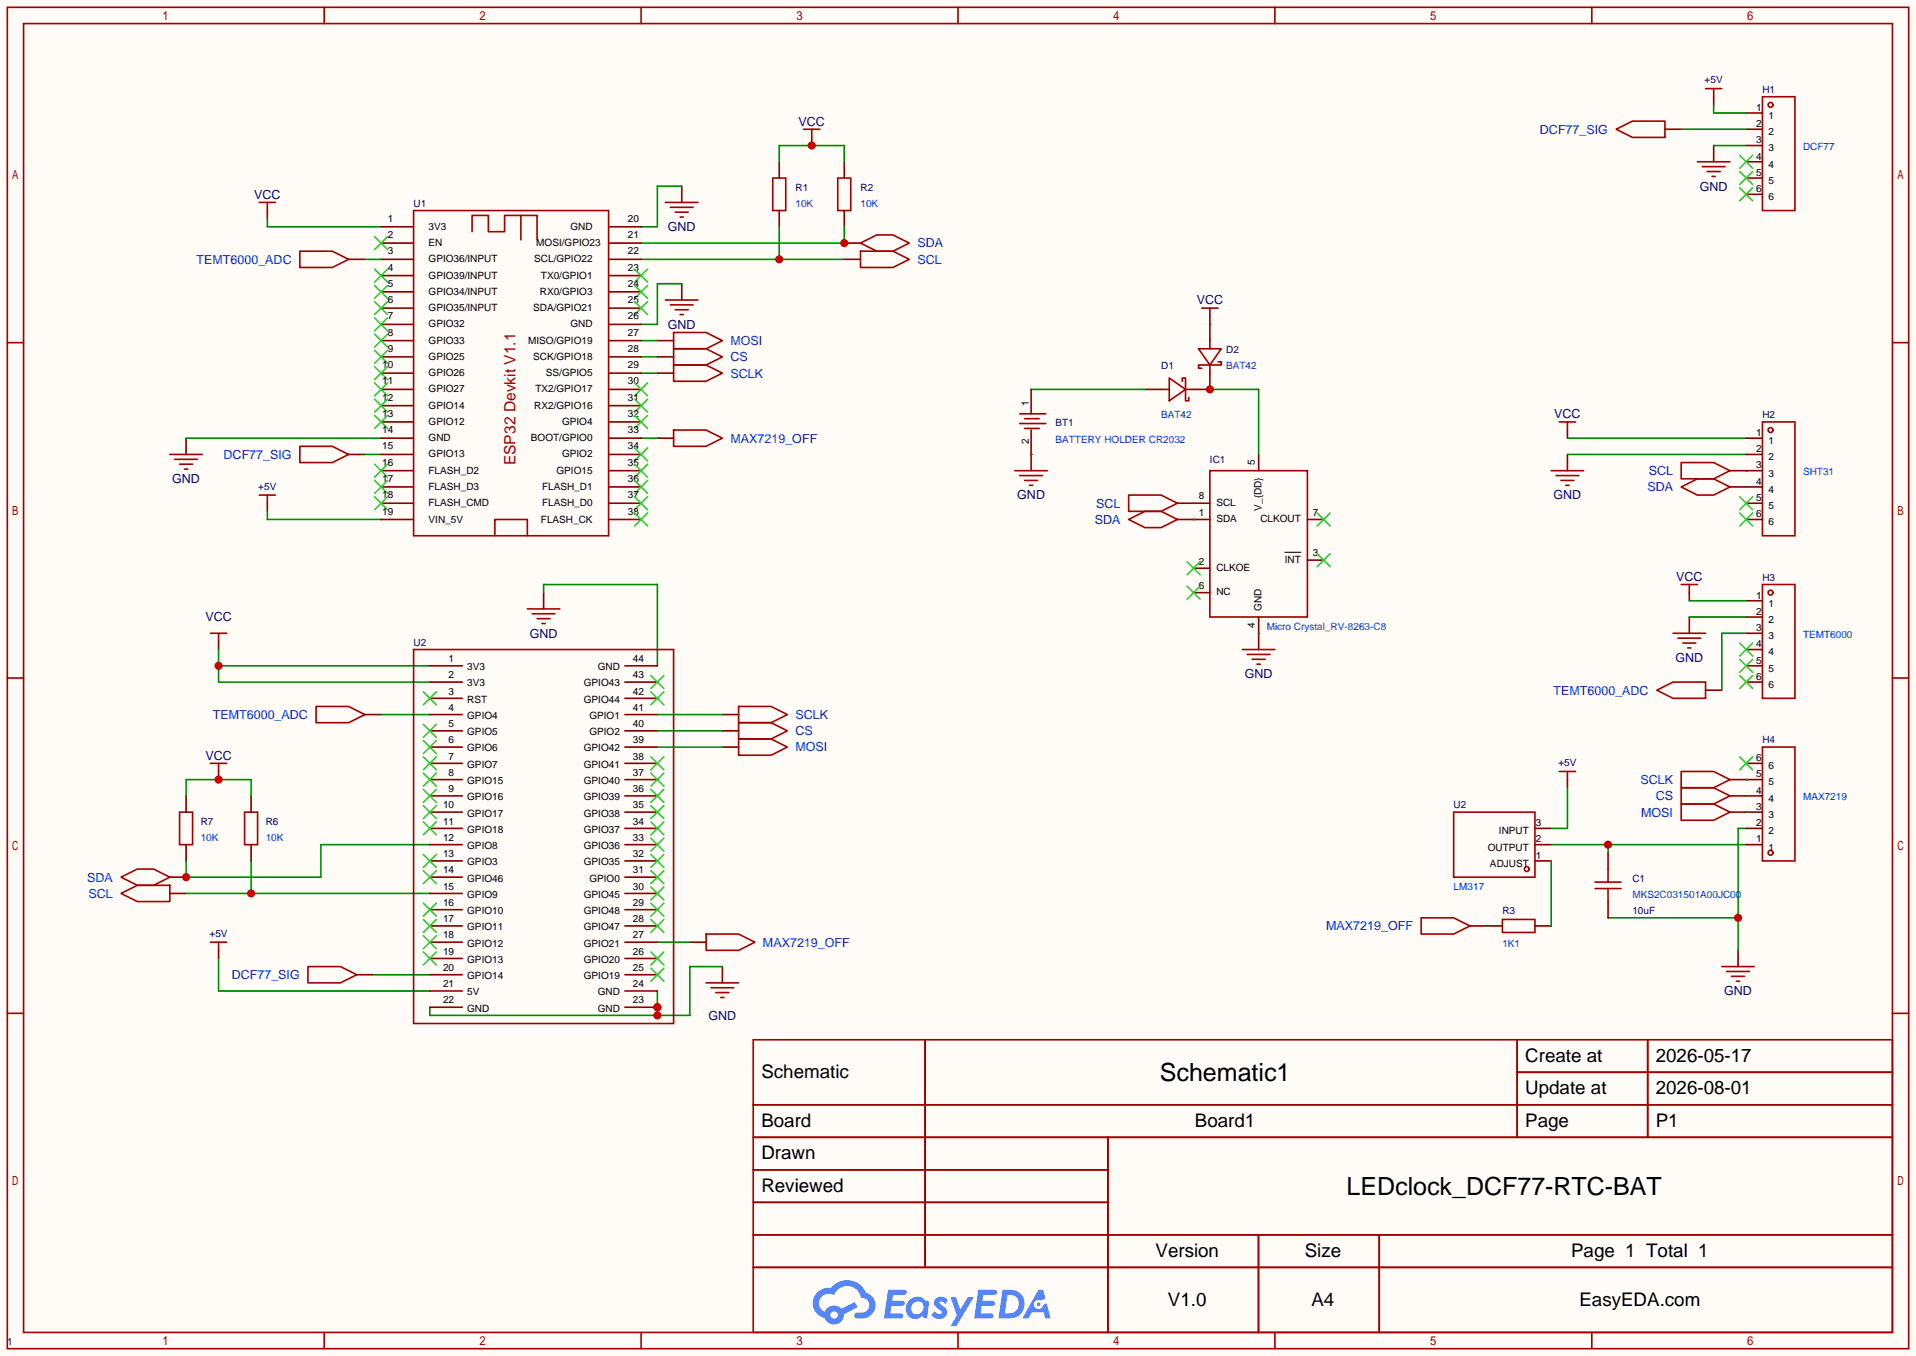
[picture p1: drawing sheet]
<svg xmlns="http://www.w3.org/2000/svg" width="299mm" height="212mm" viewBox="0 0 299 212" stroke-linecap="round" stroke-linejoin="round" font-family="sans-serif">
<path d="M0 0h299.5v211.8h-299.5z" fill="#fffcf7"/>
<g fill="none" stroke="#a10000" stroke-width=".25">
<path d="M1.1 1.1h297.2v209.6h-297.2zM3.7 3.7h292.1v204.5h-292.1zM50.7 1.1v2.6M100.2 1.1v2.6M149.7 1.1v2.6M199.3 1.1v2.6M248.8 1.1v2.6M1.1 53.5h2.6M295.8 53.5h2.5M1.1 105.9h2.6M295.8 105.9h2.5M1.1 158.3h2.6"/>
<path d="M295.8 158.3h2.5M117.7 162.4h178.1v45.8h-178.1zM117.7 172.6h178.1M117.7 177.7h178.1M144.6 162.4v35.6M173.2 177.7v30.5M237.1 162.4v15.3M237.1 167.5h58.7M257.5 162.4v15.3M117.7 182.8h55.5M117.7 192.9h178.1M117.7 187.8h55.5"/>
<path d="M117.7 198h178.1M196.7 192.9v15.3M215.6 192.9v15.3M50.7 208.2v2.5M100.2 208.2v2.5M149.7 208.2v2.5M199.3 208.2v2.5M248.8 208.2v2.5"/>
</g>
<g fill="#5487ff">
<path d="M146.3 202.8a1.3 1.3 0 0 1 1.8 .3l-.4 .6a.54 .54 0 0 0-.9-.2l.1 .1a2.32 2.32 0 0 1 1.1 1.4 1.36 1.36 0 0 1-1.1 1.1 1.36 1.36 0 0 1-1.4-.7l.6-.6a.7 .7 0 0 0 1.1 .3l-.1-.3a1.6 1.6 0 0 1-1.1-1.6z"/>
<path d="M148.6 202.7h.8l.7 1.9 1.2-1.9h.9l-2.7 4.5h-.9l.9-1.7z"/>
<path d="M138.8 201.5h1.6a1.31 1.31 0 0 1 1.3 .2 .4 .4 0 0 1-.4 .6h-1.7l-.2 .9h1.7a.4 .4 0 0 1 .3 .4 .4 .4 0 0 1-.4 .4h-1.7l-.1 1.2h.8a1.23 1.23 0 0 1 1.1 .2 .39 .39 0 0 1-.3 .6h-2.6z"/>
<path d="M152.9 201.5h1.6a1.32 1.32 0 0 1 1.3 .2 .39 .39 0 0 1-.4 .6h-1.7l-.2 .9h1.7a.4 .4 0 0 1 .3 .4 .4 .4 0 0 1-.4 .4h-1.7l-.1 1.2h.8a1.23 1.23 0 0 1 1.1 .2 .39 .39 0 0 1-.3 .6h-2.6z"/>
<path d="M162.3 201.5h.7l.4 1.3-.7 .4a.75 .75 0 0 0-1.1 .3 .75 .75 0 0 0 .5 1 .75 .75 0 0 0 1-.6l.5-.3 .6 2.4h-.8l-.3-1h-1.8l-.6 1h-.9z"/>
<path d="M156.7 201.5l-.6 4.5h1.4a2.27 2.27 0 0 0 2.5-1.7 2.27 2.27 0 0 0-1.3-2.7zM157.5 202.3a1.5 1.5 0 0 1 1.8 1.5 1.5 1.5 0 0 1-2 1.4h-.2z"/>
<path d="M142.1 203.1a1.62 1.62 0 0 0-.4 2.1 1.62 1.62 0 0 0 2.1 .7l.3-.3 .4 .3 .4 .1 .3-2.5-.2-.3h-.1a.57 .57 0 0 1-.6-.4 1.73 1.73 0 0 0-2.2 .3zM142.7 203.6a.96 .96 0 0 1 1.5 0 .96 .96 0 0 1-.2 1.5 .95 .95 0 0 1-1.4-.1 .95 .95 0 0 1 .1-1.4z"/>
<path d="M127.8 201.9a2.37 2.37 0 0 0 1.1 4 1.54 1.54 0 0 0 1.8 1 1.54 1.54 0 0 0 1.2-1.6l2.2-1.1-.5-.8-2.1 1.1a1.57 1.57 0 0 0-2.6 .4 1.5 1.5 0 0 1-.7-2.1 1.5 1.5 0 0 1 2.1-.5 2.23 2.23 0 0 1 2.3-1.4 2.23 2.23 0 0 1 2 1.8 1.16 1.16 0 0 1 1.3 1.1 1.16 1.16 0 0 1-1.1 1.3h-.7a.47 .47 0 0 0-.6 .3 .47 .47 0 0 0 .5 .6 2.23 2.23 0 0 0 2.2-.7 2.23 2.23 0 0 0 .4-2.3 2.16 2.16 0 0 0-1.3-1.1 3.2 3.2 0 0 0-5.4-.7h-.4a2.55 2.55 0 0 0-1.7 .7zM129.8 205.4a.58 .58 0 0 1 1.1 0 .58 .58 0 0 1-1.1 0z"/>
<circle cx="162.3" cy="203.8" r=".28"/>
</g>
<g fill="none" stroke="#870000" stroke-width=".25">
<path d="M121.8 25.3v2.5M121.8 32.9v2.5M132 25.3v2.5M132 32.9v2.5M132 40.5h2.5M189.1 58.3v2.5h-2.5M189.1 50.7v2.5M178.9 60.8h2.6M26.5 139.6h2.6M29.1 124.3v2.6M29.1 132v2.5M39.2 124.3v2.6"/>
<path d="M39.2 132v2.5M239.9 129.4h2.5M239.9 132h2.5M239.9 134.5h2.5M232.3 144.7h2.5M239.9 144.7h2.5"/>
</g>
<g fill="none" stroke="#a10000" stroke-width=".25">
<path d="M120.8 27.8h2v5.1h-2zM130.9 27.8h2.1v5.1h-2.1zM134.5 39.2h5.1l2.5 1.3-2.5 1.3h-5.1zM182.8 59.1l2.5 1.7-2.5 1.8zM184.8 59.6v-.5h.5v3.5h.5v-.5M187.3 54.5h3.6l-1.8 2.5zM189.1 53.2v1.3M189.1 57v1.3M190.4 56.5h.5v.5h-3.6v.5h.5M181.5 60.8h1.3M185.3 60.8h1.3M18.9 139.6l2.6-1.3h5v2.5h-5z"/>
<path d="M28.1 126.9h2v5.1h-2zM38.2 126.9h2.1v5.1h-2.1zM227.2 126.9h12.7v10.1h-12.7zM234.8 143.6h5.1v2.1h-5.1z"/>
<circle cx="238.6" cy="135.8" r=".38"/>
</g>
<path d="M29.1 139.6h38.1M39.2 134.5v5.1" fill="none" stroke="#008700" stroke-width=".25"/>
<circle cx="39.2" cy="139.6" r=".63" fill="#c00"/>
<path d="M121.8 35.4v5.1M100.2 40.5h31.8" fill="none" stroke="#008700" stroke-width=".25"/>
<circle cx="121.8" cy="40.5" r=".63" fill="#c00"/>
<path d="M132 38h2.5M189.1 49.4v1.3M161.2 71v2.5M245 67.2v1.3M26.5 137h2.6" fill="none" stroke="#870000" stroke-width=".25"/>
<path d="M134.5 38l2.5-1.3h2.6l2.5 1.3-2.5 1.2h-2.6zM187.8 48.1h2.6M189.1 48.1v1.3M158.6 73.5h5.1M159.4 74.3h3.5M160.1 75.1h2.1M160.9 75.8h.5M243.7 65.9h2.6M245 65.9v1.3M18.9 137l2.6-1.2h2.5l2.5 1.2-2.5 1.3h-2.5z" fill="none" stroke="#a10000" stroke-width=".25"/>
<path d="M189.1 50.7h.1M161.2 60.8h17.7M67.2 132h-17v5h-21.1v-2.5" fill="none" stroke="#008700" stroke-width=".25"/>
<circle cx="29.1" cy="137" r=".63" fill="#c00"/>
<path d="M132 35.4v2.6h-31.8" fill="none" stroke="#008700" stroke-width=".25"/>
<circle cx="132" cy="38" r=".63" fill="#c00"/>
<path d="M245 68.5h27.9M245 71h27.9M272.9 73.5h.1M29.1 124.3v-2.5h10.1v2.5" fill="none" stroke="#008700" stroke-width=".25"/>
<path d="M126.9 21.5v1.2M245 71v2.5M270.4 73.5h2.5M270.4 76.1h2.5M34.2 120.5v1.3" fill="none" stroke="#870000" stroke-width=".25"/>
<path d="M125.6 20.2h2.5M126.9 20.2v1.3M242.4 73.5h5.1M243.2 74.3h3.6M244 75.1h2M244.7 75.8h.5M262.8 72.3h5l2.6 1.2-2.6 1.3h-5zM262.8 76.1l2.5-1.3h2.5l2.6 1.3-2.6 1.2h-2.5zM32.9 119.3h2.5M34.2 119.3v1.2" fill="none" stroke="#a10000" stroke-width=".25"/>
<circle cx="34.2" cy="121.8" r=".63" fill="#c00"/>
<path d="M121.8 25.3v-2.6h10.2v2.6" fill="none" stroke="#008700" stroke-width=".25"/>
<circle cx="126.9" cy="22.7" r=".63" fill="#c00"/>
<path d="M245 121.8v1.3" fill="none" stroke="#870000" stroke-width=".25"/>
<path d="M243.7 120.5h2.6M245 120.5v1.3" fill="none" stroke="#a10000" stroke-width=".25"/>
<path d="M242.4 132h30.5M251.3 132v1.2" fill="none" stroke="#008700" stroke-width=".25"/>
<circle cx="251.3" cy="132" r=".63" fill="#c00"/>
<path d="M245 123.1v6.3h-2.6M272.9 129.4h-1.2v19.1M251.3 143.4h20.4" fill="none" stroke="#008700" stroke-width=".25"/>
<path d="M270.4 121.8h2.5M270.4 124.3h2.5M270.4 126.9h2.5M229.7 144.7h2.6M271.7 148.5v2.5" fill="none" stroke="#870000" stroke-width=".25"/>
<path d="M262.8 120.5h5l2.6 1.3-2.6 1.3h-5zM262.8 123.1h5l2.6 1.2-2.6 1.3h-5zM262.8 125.6h5l2.6 1.3-2.6 1.2h-5zM222.1 143.4h5.1l2.5 1.3-2.5 1.2h-5.1zM269.1 151h5.1M269.9 151.8h3.5M270.6 152.5h2.1M271.4 153.3h.5" fill="none" stroke="#a10000" stroke-width=".25"/>
<circle cx="271.7" cy="143.4" r=".63" fill="#c00"/>
<path d="M186.6 78.6h2.5M196.7 71v2.5M186.6 81.2h2.5M186.6 88.8h2.5M186.6 92.6h2.5M196.7 96.4v2.5M204.3 81.2h2.6M204.3 87.5h2.6" fill="none" stroke="#870000" stroke-width=".25"/>
<path d="M185.5 87.8l2.1 2M185.5 91.6l2.1 2M187.6 87.8l-2.1 2M187.6 91.6l-2.1 2M205.9 80.1l2 2.1M205.9 86.5l2 2M207.9 80.1l-2 2.1M207.9 86.5l-2 2" fill="none" stroke="#3c3" stroke-width=".25"/>
<path d="M200.8 86.3h2.5" fill="none" stroke="#000" stroke-width=".16"/>
<path d="M189.1 73.5h15.2v22.9h-15.2z" fill="none" stroke="#a10000" stroke-width=".25"/>
<path d="M189.1 60.8h7.6v10.2" fill="none" stroke="#008700" stroke-width=".25"/>
<circle cx="189.1" cy="60.8" r=".63" fill="#c00"/>
<g fill="none" stroke="#870000" stroke-width=".25">
<path d="M267.8 15.1v1.3M272.9 17.7h2.6M41.8 32.9v1.3M59.6 35.4h5M59.6 38h5M95.2 35.4h5M95.2 38h5M106.6 29.1v2.5M260.2 20.2h2.6M267.8 22.7v2.6M272.9 20.2h2.6M272.9 22.7h2.6"/>
<path d="M272.9 25.3h2.6M272.9 27.8h2.6M272.9 30.4h2.6M54.5 40.5h2.5M59.6 40.5h5M59.6 58.3h5M59.6 55.8h5M59.6 53.2h5M59.6 43.1h5M59.6 45.6h5M59.6 48.1h5M59.6 50.7h5"/>
<path d="M95.2 40.5h5M95.2 58.3h5M95.2 55.8h5M95.2 53.2h5M95.2 43.1h5M95.2 45.6h5M95.2 48.1h5M95.2 50.7h5M102.7 58.3h2.6M102.7 55.8h2.6M102.7 53.2h2.6M106.6 44.3v2.6"/>
<path d="M29.1 68.5v2.5M41.8 78.6v1.3M54.5 71h2.5M59.6 78.6h5M59.6 68.5h5M59.6 71h5M59.6 73.5h5M59.6 76.1h5M59.6 60.8h5M59.6 63.4h5M59.6 65.9h5M95.2 78.6h5"/>
<path d="M95.2 68.5h5M95.2 71h5M95.2 73.5h5M95.2 76.1h5M95.2 60.8h5M95.2 63.4h5M95.2 65.9h5M102.7 68.5h2.6M161.2 60.8v3.8M161.2 67.2v3.8M184 78.6h2.6M272.9 78.6h2.6"/>
<path d="M272.9 68.5h2.6M272.9 71h2.6M272.9 73.5h2.6M272.9 76.1h2.6M59.6 81.2h5M95.2 81.2h5M184 81.2h2.6M196.7 98.9v2.6M264 92.6v1.3M264 96.4v2.5M272.9 81.2h2.6M272.9 93.9h2.6"/>
<path d="M272.9 96.4h2.6M272.9 98.9h2.6M112.9 111.6h2.5M112.9 114.2h2.5M112.9 116.7h2.5M266.6 107.8h2.5M272.9 101.5h2.6M272.9 104h2.6M272.9 106.6h2.6M272.9 119.3h2.6M251.3 133.2v2.6M272.9 132h2.6"/>
<path d="M272.9 129.4h2.6M272.9 126.9h2.6M272.9 124.3h2.6M272.9 121.8h2.6M34.2 148.5v1.2M107.8 147.2h2.6M112.9 151v2.5M251.3 140.8v2.6"/>
</g>
<g fill="none" stroke="#a10000" stroke-width=".25">
<path d="M266.6 13.8h2.5M267.8 13.8v1.3M275.5 15.1h5v17.8h-5zM40.5 31.6h2.6M41.8 31.6v1.3M46.9 39.2h5l2.6 1.3-2.6 1.3h-5zM64.6 32.9h30.5v50.8h-30.5zM73.8 36.2v-2.5h2.5v2.5h2.6v-2.5h2.5v3.8M81.4 33.7h2.5v3.8M104 31.6h5.1M104.8 32.4h3.5M105.5 33.1h2.1"/>
<path d="M106.3 33.9h.5M252.6 20.2l2.5-1.3h5.1v2.6h-5.1zM265.3 25.3h5.1M266.1 26h3.5M266.8 26.8h2.1M267.6 27.6h.5M104 46.9h5.1M104.8 47.6h3.5M105.3 57h5.1l2.5 1.3-2.5 1.3h-5.1zM105.3 54.5h5.1l2.5 1.3-2.5 1.2h-5.1zM105.3 51.9h5.1l2.5 1.3-2.5 1.3h-5.1zM105.5 48.4h2.1"/>
<path d="M106.3 49.1h.5M26.5 71h5.1M27.3 71.8h3.6M28.1 72.5h2M28.8 73.3h.5M40.5 77.3h2.6M41.8 77.3v1.3M46.9 69.7h5l2.6 1.3-2.6 1.3h-5zM105.3 67.2h5.1l2.5 1.3-2.5 1.2h-5.1zM159.4 64.6h4M159.4 66.2h4M160.1 65.4h2.3"/>
<path d="M160.1 66.9h2.3M176.4 77.3h5.1l2.5 1.3-2.5 1.3h-5.1zM275.5 65.9h5v17.8h-5zM77.3 83.7v-2.5h5.1v2.5M176.4 81.2l2.5-1.3h2.6l2.5 1.3-2.5 1.2h-2.6zM261.5 98.9h5.1M262.3 99.7h3.5M262.8 91.3h2.5M264 91.3v1.3M275.5 91.3h5v17.8h-5zM115.4 110.4h5.1l2.6 1.2-2.6 1.3h-5.1zM115.4 112.9h5.1l2.6 1.3-2.6 1.2h-5.1z"/>
<path d="M115.4 115.4h5.1l2.6 1.3-2.6 1.3h-5.1zM194.2 101.5h5.1M194.9 102.2h3.6M195.7 103h2M196.5 103.8h.5M259 107.8l2.5-1.2h5.1v2.5h-5.1zM263 100.5h2M263.8 101.2h.5M275.5 116.7h5v17.8h-5zM249.3 138.8h4.1M249.3 137.8h4.1M251.3 135.8v2"/>
<path d="M251.3 138.8v2M32.9 147.2h2.5M34.2 147.2v1.3M110.4 145.9h5l2.6 1.3-2.6 1.3h-5zM110.4 153.5h5M111.1 154.3h3.6M111.9 155.1h2M112.6 155.8h.6"/>
<circle cx="276.7" cy="16.4" r=".38"/>
<circle cx="276.7" cy="67.2" r=".38"/>
<circle cx="276.7" cy="92.6" r=".38"/>
<circle cx="276.7" cy="133.2" r=".38"/>
</g>
<g fill="none" stroke="#008700" stroke-width=".25">
<path d="M267.8 16.4v1.3h5.1M41.8 34.2v1.2h17.8M106.6 29.1h-3.9v6.3h-2.5M262.8 20.2h10.1M267.8 22.7h5.1M100.2 55.8h2.5M100.2 58.3h2.5M100.2 53.2h2.5M106.6 44.3h-3.9v6.4h-2.5M29.1 68.5h30.5M41.8 79.9v1.3h17.8M57 71h2.6"/>
<path d="M100.2 68.5h2.5M161.2 71h.1M186.6 78.6h.1M272.9 76.1h.1M186.6 81.2h.1M196.7 98.9h.1M264 93.9h8.9M264 96.4h8.9M272.9 98.9h-3.8v8.9M242.4 134.5v10.2M272.9 121.8h.1M272.9 124.3h.1"/>
<path d="M272.9 126.9h.1M34.2 149.7v5.1h33M102.7 154.8v3.8M112.9 151h-5.1v7.6h-40.6v-1.2M232.3 144.7h.1"/>
</g>
<g fill="none" stroke="#3c3" stroke-width=".25">
<path d="M58.5 37l2.1 2M60.6 37l-2.1 2M271.9 24.3l2 2M271.9 26.8l2 2M271.9 29.3l2 2.1M273.9 24.3l-2 2M273.9 26.8l-2 2M273.9 29.3l-2 2.1M58.5 42l2.1 2.1M58.5 44.6l2.1 2M58.5 47.1l2.1 2M58.5 49.7l2.1 2"/>
<path d="M58.5 52.2l2.1 2M58.5 54.7l2.1 2.1M58.5 57.3l2.1 2M58.5 59.8l2.1 2M60.6 42l-2.1 2.1M60.6 44.6l-2.1 2M60.6 47.1l-2.1 2M60.6 49.7l-2.1 2M60.6 52.2l-2.1 2M60.6 54.7l-2.1 2.1M60.6 57.3l-2.1 2M60.6 59.8l-2.1 2"/>
<path d="M99.2 42l2 2.1M99.2 44.6l2 2M99.2 47.1l2 2M99.2 59.8l2 2M101.2 42l-2 2.1M101.2 44.6l-2 2M101.2 47.1l-2 2M101.2 59.8l-2 2M58.5 62.4l2.1 2M58.5 64.9l2.1 2M58.5 72.5l2.1 2M58.5 75.1l2.1 2"/>
<path d="M58.5 77.6l2.1 2M60.6 62.4l-2.1 2M60.6 64.9l-2.1 2M60.6 72.5l-2.1 2M60.6 75.1l-2.1 2M60.6 77.6l-2.1 2M99.2 62.4l2 2M99.2 64.9l2 2M99.2 70l2 2M99.2 72.5l2 2M99.2 75.1l2 2M99.2 77.6l2 2"/>
<path d="M101.2 62.4l-2 2M101.2 64.9l-2 2M101.2 70l-2 2M101.2 72.5l-2 2M101.2 75.1l-2 2M101.2 77.6l-2 2M271.9 77.6l2 2M273.9 77.6l-2 2M99.2 80.1l2 2.1M101.2 80.1l-2 2.1M271.9 80.1l2 2.1M273.9 80.1l-2 2.1"/>
<path d="M271.9 100.5l2 2M271.9 103l2 2M271.9 105.5l2 2.1M271.9 118.2l2 2.1M273.9 100.5l-2 2M273.9 103l-2 2M273.9 105.5l-2 2.1M273.9 118.2l-2 2.1"/>
</g>
<g fill="#c00">
<circle cx="102.7" cy="158.6" r=".63"/>
<circle cx="102.7" cy="157.4" r=".63"/>
</g>
<path d="M34.2 100.2v1.3" fill="none" stroke="#870000" stroke-width=".25"/>
<path d="M32.9 98.9h2.5M34.2 98.9v1.3" fill="none" stroke="#a10000" stroke-width=".25"/>
<path d="M34.2 104h33M34.2 101.5v5.1h33" fill="none" stroke="#008700" stroke-width=".25"/>
<circle cx="34.2" cy="104" r=".63" fill="#c00"/>
<path d="M85 92.6v2.5M57 111.6h2.6M55.8 152.3h2.5M97.7 157.4h5" fill="none" stroke="#870000" stroke-width=".25"/>
<path d="M82.4 95.1h5.1M83.2 95.9h3.5M83.9 96.6h2.1M84.7 97.4h.5M49.4 110.4h5.1l2.5 1.2-2.5 1.3h-5.1zM64.6 101.5h40.7v58.4h-40.7zM48.1 151h5.1l2.6 1.3-2.6 1.2h-5.1z" fill="none" stroke="#a10000" stroke-width=".25"/>
<path d="M85 92.6v-1.3h17.7v12.7M59.6 111.6h7.6M58.3 152.3h8.9" fill="none" stroke="#008700" stroke-width=".25"/>
<circle cx="102.7" cy="157.4" r=".63" fill="#c00"/>
<g fill="none" stroke="#870000" stroke-width=".25">
<path d="M67.2 119.3h5.1M67.2 116.7h5.1M67.2 114.2h5.1M67.2 111.6h5.1M67.2 109.1h5.1M67.2 106.6h5.1M67.2 104h5.1M97.7 119.3h5M97.7 116.7h5M97.7 114.2h5M97.7 111.6h5M97.7 109.1h5"/>
<path d="M97.7 106.6h5M97.7 104h5M67.2 139.6h5.1M67.2 137h5.1M67.2 134.5h5.1M67.2 132h5.1M67.2 129.4h5.1M67.2 126.9h5.1M67.2 124.3h5.1M67.2 121.8h5.1M97.7 139.6h5M97.7 137h5"/>
<path d="M97.7 134.5h5M97.7 132h5M97.7 129.4h5M97.7 126.9h5M97.7 124.3h5M97.7 121.8h5M67.2 154.8h5.1M67.2 152.3h5.1M67.2 149.7h5.1M67.2 147.2h5.1M67.2 144.7h5.1M67.2 142.1h5.1"/>
<path d="M67.2 157.4h5.1M97.7 154.8h5M97.7 152.3h5M97.7 149.7h5M97.7 147.2h5M97.7 144.7h5M97.7 142.1h5"/>
</g>
<g fill="none" stroke="#3c3" stroke-width=".25">
<path d="M66.2 118.2l2 2.1M66.2 115.7l2 2M66.2 113.2l2 2M66.2 108.1l2 2M68.2 118.2l-2 2.1M68.2 115.7l-2 2M68.2 113.2l-2 2M68.2 108.1l-2 2M101.7 118.2l2.1 2.1M101.7 108.1l2.1 2M101.7 105.5l2.1 2.1M103.8 118.2l-2.1 2.1"/>
<path d="M103.8 108.1l-2.1 2M103.8 105.5l-2.1 2.1M66.2 136l2 2M66.2 133.5l2 2M66.2 128.4l2 2M66.2 125.9l2 2M66.2 123.3l2 2M66.2 120.8l2 2M68.2 136l-2 2M68.2 133.5l-2 2M68.2 128.4l-2 2M68.2 125.9l-2 2"/>
<path d="M68.2 123.3l-2 2M68.2 120.8l-2 2M101.7 138.6l2.1 2M101.7 136l2.1 2M101.7 133.5l2.1 2M101.7 130.9l2.1 2.1M101.7 128.4l2.1 2M101.7 125.9l2.1 2M101.7 123.3l2.1 2M101.7 120.8l2.1 2M103.8 138.6l-2.1 2M103.8 136l-2.1 2"/>
<path d="M103.8 133.5l-2.1 2M103.8 130.9l-2.1 2.1M103.8 128.4l-2.1 2M103.8 125.9l-2.1 2M103.8 123.3l-2.1 2M103.8 120.8l-2.1 2M66.2 148.7l2 2M66.2 146.2l2 2M66.2 143.6l2 2.1M66.2 141.1l2 2M68.2 143.6l-2 2.1M68.2 141.1l-2 2"/>
<path d="M68.2 148.7l-2 2M68.2 146.2l-2 2M101.7 151.3l2.1 2M101.7 148.7l2.1 2M101.7 143.6l2.1 2.1M101.7 141.1l2.1 2M103.8 151.3l-2.1 2M103.8 148.7l-2.1 2M103.8 143.6l-2.1 2.1M103.8 141.1l-2.1 2"/>
</g>
<path d="M57 40.5h2.6M102.7 111.6h10.2M102.7 114.2h10.2M102.7 116.7h10.2M102.7 147.2h5.1" fill="none" stroke="#008700" stroke-width=".25"/>
<g font-size="3.9">
<text x="181.3" y="168.9">Schematic1</text>
<text x="210.5" y="186.7">LEDclock_DCF77-RTC-BAT</text>
</g>
<g font-size="2.9">
<text x="238.4" y="165.9">Create at</text>
<text x="258.8" y="165.9">2026-05-17</text>
<text x="119" y="168.4">Schematic</text>
<text x="238.4" y="170.9">Update at</text>
<text x="258.8" y="170.9">2026-08-01</text>
<text x="119" y="176">Board</text>
<text x="186.8" y="176">Board1</text>
<text x="238.4" y="176">Page</text>
<text x="258.8" y="176">P1</text>
<text x="119" y="181.1">Drawn</text>
<text x="119" y="186.2">Reviewed</text>
<text x="180.6" y="196.3">Version</text>
<text x="203.9" y="196.3">Size</text>
<text x="245.6" y="196.3">Page 1 Total 1</text>
<text x="182.6" y="204">V1.0</text>
<text x="205" y="204">A4</text>
<text x="246.9" y="204">EasyEDA.com</text>
</g>
<text font-size="2.4" fill="#a00000" x="80.6" y="72.7" transform="rotate(-90 80.6 72.7)">ESP32 Devkit V1.1</text>
<g font-size="2" fill="#000080">
<text x="124.8" y="19.6">VCC</text>
<text x="265.7" y="29.8">GND</text>
<text x="39.7" y="31">VCC</text>
<text x="104.4" y="36.1">GND</text>
<text x="187" y="47.5">VCC</text>
<text x="104.4" y="51.4">GND</text>
<text x="242.9" y="65.3">VCC</text>
<text x="26.9" y="75.5">GND</text>
<text x="159" y="78">GND</text>
<text x="242.8" y="78">GND</text>
<text x="262" y="90.7">VCC</text>
<text x="32.1" y="97.1">VCC</text>
<text x="82.8" y="99.6">GND</text>
<text x="194.6" y="106">GND</text>
<text x="261.9" y="103.4">GND</text>
<text x="32.1" y="118.7">VCC</text>
<text x="269.5" y="155.5">GND</text>
<text x="110.7" y="159.3">GND</text>
</g>
<g font-size="2" fill="#00f">
<text x="240.7" y="20.9">DCF77_SIG</text>
<text x="30.7" y="41.2">TEMT6000_ADC</text>
<text x="143.4" y="41.2">SCL</text>
<text x="143.4" y="38.7">SDA</text>
<text x="114.2" y="53.9">MOSI</text>
<text x="114.2" y="59">SCLK</text>
<text x="114.2" y="56.4">CS</text>
<text x="35" y="71.7">DCF77_SIG</text>
<text x="114.2" y="69.1">MAX7219_OFF</text>
<text x="257.5" y="76.8">SDA</text>
<text x="257.7" y="74.2">SCL</text>
<text x="171.1" y="81.8">SDA</text>
<text x="171.3" y="79.3">SCL</text>
<text x="33.3" y="112.3">TEMT6000_ADC</text>
<text x="124.3" y="112.3">SCLK</text>
<text x="242.8" y="108.5">TEMT6000_ADC</text>
<text x="124.3" y="114.9">CS</text>
<text x="124.3" y="117.4">MOSI</text>
<text x="256.4" y="122.5">SCLK</text>
<text x="258.8" y="125">CS</text>
<text x="256.5" y="127.6">MOSI</text>
<text x="13.6" y="137.7">SDA</text>
<text x="13.9" y="140.3">SCL</text>
<text x="119.3" y="147.9">MAX7219_OFF</text>
<text x="207.3" y="145.3">MAX7219_OFF</text>
<text x="36.2" y="153">DCF77_SIG</text>
</g>
<g font-size="1.6" fill="#000080">
<text x="266.4" y="13">+5V</text>
<text x="275.5" y="14.5">H1</text>
<text x="124.3" y="29.8">R1</text>
<text x="134.5" y="29.8">R2</text>
<text x="64.6" y="32.3">U1</text>
<text x="181.5" y="57.7">D1</text>
<text x="191.6" y="55.2">D2</text>
<text x="275.5" y="65.3">H2</text>
<text x="165" y="66.6">BT1</text>
<text x="40.4" y="76.5">+5V</text>
<text x="189.1" y="72.3">IC1</text>
<text x="275.5" y="90.7">H3</text>
<text x="64.6" y="100.9">U2</text>
<text x="243.6" y="119.7">+5V</text>
<text x="275.5" y="116.1">H4</text>
<text x="31.4" y="128.8">R7</text>
<text x="41.5" y="128.8">R6</text>
<text x="227.2" y="126.3">U2</text>
<text x="255.1" y="137.7">C1</text>
<text x="234.8" y="142.8">R3</text>
<text x="255.1" y="142.8">10uF</text>
<text x="32.8" y="146.4">+5V</text>
<text x="1.1" y="210.1">1</text>
</g>
<g font-size="1.6">
<text x="274.5" y="17.3">1</text>
<text x="274.5" y="19.8">2</text>
<text x="274.5" y="22.4">3</text>
<text x="276.4" y="18.6">1</text>
<text x="276.4" y="21.1">2</text>
<text x="276.4" y="23.7">3</text>
<text x="274.5" y="24.9">4</text>
<text x="274.5" y="27.5">5</text>
<text x="276.4" y="26.2">4</text>
<text x="276.4" y="28.7">5</text>
<text x="60.6" y="34.7">1</text>
<text x="67" y="35.9">3V3</text>
<text x="89.2" y="35.9">GND</text>
<text x="98.1" y="34.7">20</text>
<text x="274.5" y="30">6</text>
<text x="276.4" y="31.3">6</text>
<text x="60.6" y="37.2">2</text>
<text x="60.6" y="39.7">3</text>
<text x="67" y="38.4">EN</text>
<text x="67" y="41">GPIO36/INPUT</text>
<text x="83.5" y="41">SCL/GPIO22</text>
<text x="83.8" y="38.4">MOSI/GPIO23</text>
<text x="98.1" y="37.2">21</text>
<text x="98.1" y="39.7">22</text>
<text x="60.6" y="42.3">4</text>
<text x="60.6" y="44.8">5</text>
<text x="60.6" y="47.4">6</text>
<text x="67" y="43.5">GPIO39/INPUT</text>
<text x="67" y="46.1">GPIO34/INPUT</text>
<text x="84.4" y="46.1">RX0/GPIO3</text>
<text x="84.5" y="43.5">TX0/GPIO1</text>
<text x="98.1" y="42.3">23</text>
<text x="98.1" y="44.8">24</text>
<text x="98.1" y="47.4">25</text>
<text x="60.6" y="49.9">7</text>
<text x="60.6" y="52.4">8</text>
<text x="67" y="48.6">GPIO35/INPUT</text>
<text x="67" y="51.1">GPIO32</text>
<text x="67" y="53.7">GPIO33</text>
<text x="82.5" y="53.7">MISO/GPIO19</text>
<text x="83.3" y="48.6">SDA/GPIO21</text>
<text x="89.2" y="51.1">GND</text>
<text x="98.1" y="49.9">26</text>
<text x="98.1" y="52.4">27</text>
<text x="59.7" y="57.5">10</text>
<text x="60.6" y="55">9</text>
<text x="67" y="56.2">GPIO25</text>
<text x="67" y="58.8">GPIO26</text>
<text x="83.3" y="56.2">SCK/GPIO18</text>
<text x="85.3" y="58.8">SS/GPIO5</text>
<text x="98.1" y="55">28</text>
<text x="98.1" y="57.5">29</text>
<text x="59.7" y="60.1">11</text>
<text x="59.7" y="62.6">12</text>
<text x="59.7" y="65.1">13</text>
<text x="67" y="61.3">GPIO27</text>
<text x="67" y="63.8">GPIO14</text>
<text x="83.5" y="63.8">RX2/GPIO16</text>
<text x="83.7" y="61.3">TX2/GPIO17</text>
<text x="98.1" y="60.1">30</text>
<text x="98.1" y="62.6">31</text>
<text x="98.1" y="65.1">32</text>
<text x="160.8" y="63.4" transform="rotate(-90 160.8 63.4)">1</text>
<text x="59.7" y="67.7">14</text>
<text x="59.7" y="70.2">15</text>
<text x="67" y="66.4">GPIO12</text>
<text x="67" y="68.9">GND</text>
<text x="67" y="71.5">GPIO13</text>
<text x="83" y="68.9">BOOT/GPIO0</text>
<text x="87.8" y="66.4">GPIO4</text>
<text x="87.8" y="71.5">GPIO2</text>
<text x="98.1" y="67.7">33</text>
<text x="98.1" y="70.2">34</text>
<text x="160.8" y="69.3" transform="rotate(-90 160.8 69.3)">2</text>
<text x="274.5" y="68.1">1</text>
<text x="274.5" y="70.6">2</text>
<text x="276.4" y="69.4">1</text>
<text x="276.4" y="71.9">2</text>
<text x="59.7" y="72.8">16</text>
<text x="59.7" y="75.3">17</text>
<text x="59.7" y="77.8">18</text>
<text x="67" y="74">FLASH_D2</text>
<text x="67" y="76.5">FLASH_D3</text>
<text x="84.7" y="76.5">FLASH_D1</text>
<text x="87" y="74">GPIO15</text>
<text x="98.1" y="72.8">35</text>
<text x="98.1" y="75.3">36</text>
<text x="98.1" y="77.8">37</text>
<text x="196.1" y="72.7" transform="rotate(-90 196.1 72.7)">5</text>
<text x="274.5" y="73.2">3</text>
<text x="274.5" y="75.7">4</text>
<text x="276.4" y="74.5">3</text>
<text x="276.4" y="77">4</text>
<text x="59.7" y="80.4">19</text>
<text x="67" y="79.1">FLASH_CMD</text>
<text x="67" y="81.6">VIN_5V</text>
<text x="84.5" y="81.6">FLASH_CK</text>
<text x="84.7" y="79.1">FLASH_D0</text>
<text x="98.1" y="80.4">38</text>
<text x="187.4" y="78">8</text>
<text x="187.4" y="80.6">1</text>
<text x="190.1" y="79">SCL</text>
<text x="190.1" y="81.6">SDA</text>
<text x="197" y="81.6">CLKOUT</text>
<text x="197.2" y="79.8" transform="rotate(-90 197.2 79.8)">V_{DD}</text>
<text x="205.2" y="80.6">7</text>
<text x="274.5" y="78.3">5</text>
<text x="274.5" y="80.8">6</text>
<text x="276.4" y="79.5">5</text>
<text x="276.4" y="82.1">6</text>
<text x="187.4" y="88.2">2</text>
<text x="190.1" y="89.2">CLKOE</text>
<text x="200.8" y="87.9">INT</text>
<text x="205.2" y="86.9">3</text>
<text x="187.4" y="92">6</text>
<text x="190.1" y="93">NC</text>
<text x="197.2" y="95.4" transform="rotate(-90 197.2 95.4)">GND</text>
<text x="274.5" y="93.5">1</text>
<text x="276.4" y="94.8">1</text>
<text x="196.1" y="98.1" transform="rotate(-90 196.1 98.1)">4</text>
<text x="274.5" y="96">2</text>
<text x="274.5" y="98.6">3</text>
<text x="274.5" y="101.1">4</text>
<text x="276.4" y="97.3">2</text>
<text x="276.4" y="99.9">3</text>
<text x="70.1" y="106">2</text>
<text x="70.1" y="103.4">1</text>
<text x="73" y="107.2">3V3</text>
<text x="73" y="104.7">3V3</text>
<text x="91.3" y="107.2">GPIO43</text>
<text x="93.4" y="104.7">GND</text>
<text x="98.9" y="106">43</text>
<text x="98.9" y="103.4">44</text>
<text x="274.5" y="103.7">5</text>
<text x="274.5" y="106.2">6</text>
<text x="276.4" y="102.4">4</text>
<text x="276.4" y="104.9">5</text>
<text x="276.4" y="107.5">6</text>
<text x="70.1" y="113.6">5</text>
<text x="70.1" y="111">4</text>
<text x="70.1" y="108.5">3</text>
<text x="73" y="112.3">GPIO4</text>
<text x="73" y="109.8">RST</text>
<text x="91.3" y="109.8">GPIO44</text>
<text x="92.1" y="112.3">GPIO1</text>
<text x="98.9" y="113.6">40</text>
<text x="98.9" y="111">41</text>
<text x="98.9" y="108.5">42</text>
<text x="70.1" y="118.7">7</text>
<text x="70.1" y="116.1">6</text>
<text x="73" y="119.9">GPIO7</text>
<text x="73" y="117.4">GPIO6</text>
<text x="73" y="114.9">GPIO5</text>
<text x="91.3" y="119.9">GPIO41</text>
<text x="91.3" y="117.4">GPIO42</text>
<text x="92.1" y="114.9">GPIO2</text>
<text x="98.9" y="118.7">38</text>
<text x="98.9" y="116.1">39</text>
<text x="274.5" y="118.9">6</text>
<text x="70.1" y="123.7">9</text>
<text x="70.1" y="121.2">8</text>
<text x="73" y="125">GPIO16</text>
<text x="73" y="122.5">GPIO15</text>
<text x="91.3" y="125">GPIO39</text>
<text x="91.3" y="122.5">GPIO40</text>
<text x="98.9" y="123.7">36</text>
<text x="98.9" y="121.2">37</text>
<text x="274.5" y="124">4</text>
<text x="274.5" y="121.4">5</text>
<text x="276.4" y="125.3">4</text>
<text x="276.4" y="122.7">5</text>
<text x="276.4" y="120.2">6</text>
<text x="69.3" y="131.4">12</text>
<text x="69.3" y="128.8">11</text>
<text x="69.3" y="126.3">10</text>
<text x="73" y="130.1">GPIO18</text>
<text x="73" y="127.6">GPIO17</text>
<text x="91.3" y="130.1">GPIO37</text>
<text x="91.3" y="127.6">GPIO38</text>
<text x="98.9" y="131.4">33</text>
<text x="98.9" y="128.8">34</text>
<text x="98.9" y="126.3">35</text>
<text x="234.3" y="130.3">INPUT</text>
<text x="240" y="129.1">3</text>
<text x="240" y="131.6">2</text>
<text x="274.5" y="131.6">1</text>
<text x="274.5" y="129.1">2</text>
<text x="274.5" y="126.5">3</text>
<text x="276.4" y="130.3">2</text>
<text x="276.4" y="127.8">3</text>
<text x="69.3" y="136.4">14</text>
<text x="69.3" y="133.9">13</text>
<text x="73" y="137.7">GPIO46</text>
<text x="73" y="135.2">GPIO3</text>
<text x="73" y="132.6">GPIO8</text>
<text x="91.3" y="135.2">GPIO35</text>
<text x="91.3" y="132.6">GPIO36</text>
<text x="92.1" y="137.7">GPIO0</text>
<text x="98.9" y="136.4">31</text>
<text x="98.9" y="133.9">32</text>
<text x="232.5" y="132.9">OUTPUT</text>
<text x="232.9" y="135.4">ADJUST</text>
<text x="240" y="134.1">1</text>
<text x="276.4" y="132.9">1</text>
<text x="69.3" y="141.5">16</text>
<text x="69.3" y="139">15</text>
<text x="73" y="142.8">GPIO10</text>
<text x="73" y="140.3">GPIO9</text>
<text x="91.3" y="142.8">GPIO48</text>
<text x="91.3" y="140.3">GPIO45</text>
<text x="98.9" y="141.5">29</text>
<text x="98.9" y="139">30</text>
<text x="69.3" y="149.1">19</text>
<text x="69.3" y="146.6">18</text>
<text x="69.3" y="144.1">17</text>
<text x="73" y="147.9">GPIO12</text>
<text x="73" y="145.3">GPIO11</text>
<text x="91.3" y="147.9">GPIO21</text>
<text x="91.3" y="145.3">GPIO47</text>
<text x="98.9" y="149.1">26</text>
<text x="98.9" y="146.6">27</text>
<text x="98.9" y="144.1">28</text>
<text x="69.3" y="154.2">21</text>
<text x="69.3" y="151.7">20</text>
<text x="73" y="155.5">5V</text>
<text x="73" y="153">GPIO14</text>
<text x="73" y="150.4">GPIO13</text>
<text x="91.3" y="153">GPIO19</text>
<text x="91.3" y="150.4">GPIO20</text>
<text x="93.4" y="155.5">GND</text>
<text x="98.9" y="154.2">24</text>
<text x="98.9" y="151.7">25</text>
<text x="69.3" y="156.8">22</text>
<text x="73" y="158">GND</text>
<text x="93.4" y="158">GND</text>
<text x="98.9" y="156.8">23</text>
</g>
<g font-size="1.6" fill="#00f">
<text x="281.8" y="23.4">DCF77</text>
<text x="124.3" y="32.3">10K</text>
<text x="134.5" y="32.3">10K</text>
<text x="191.6" y="57.7">BAT42</text>
<text x="181.5" y="65.3">BAT42</text>
<text x="165" y="69.1">BATTERY HOLDER CR2032</text>
<text x="281.8" y="74.2">SHT31</text>
<text x="198" y="98.3">Micro Crystal_RV-8263-C8</text>
<text x="281.8" y="99.6">TEMT6000</text>
<text x="281.8" y="125">MAX7219</text>
<text x="31.4" y="131.4">10K</text>
<text x="41.5" y="131.4">10K</text>
<text x="227.2" y="139">LM317</text>
<text x="255.1" y="140.3">MKS2C031501A00JC00</text>
<text x="234.8" y="147.9">1K1</text>
</g>
</svg>
